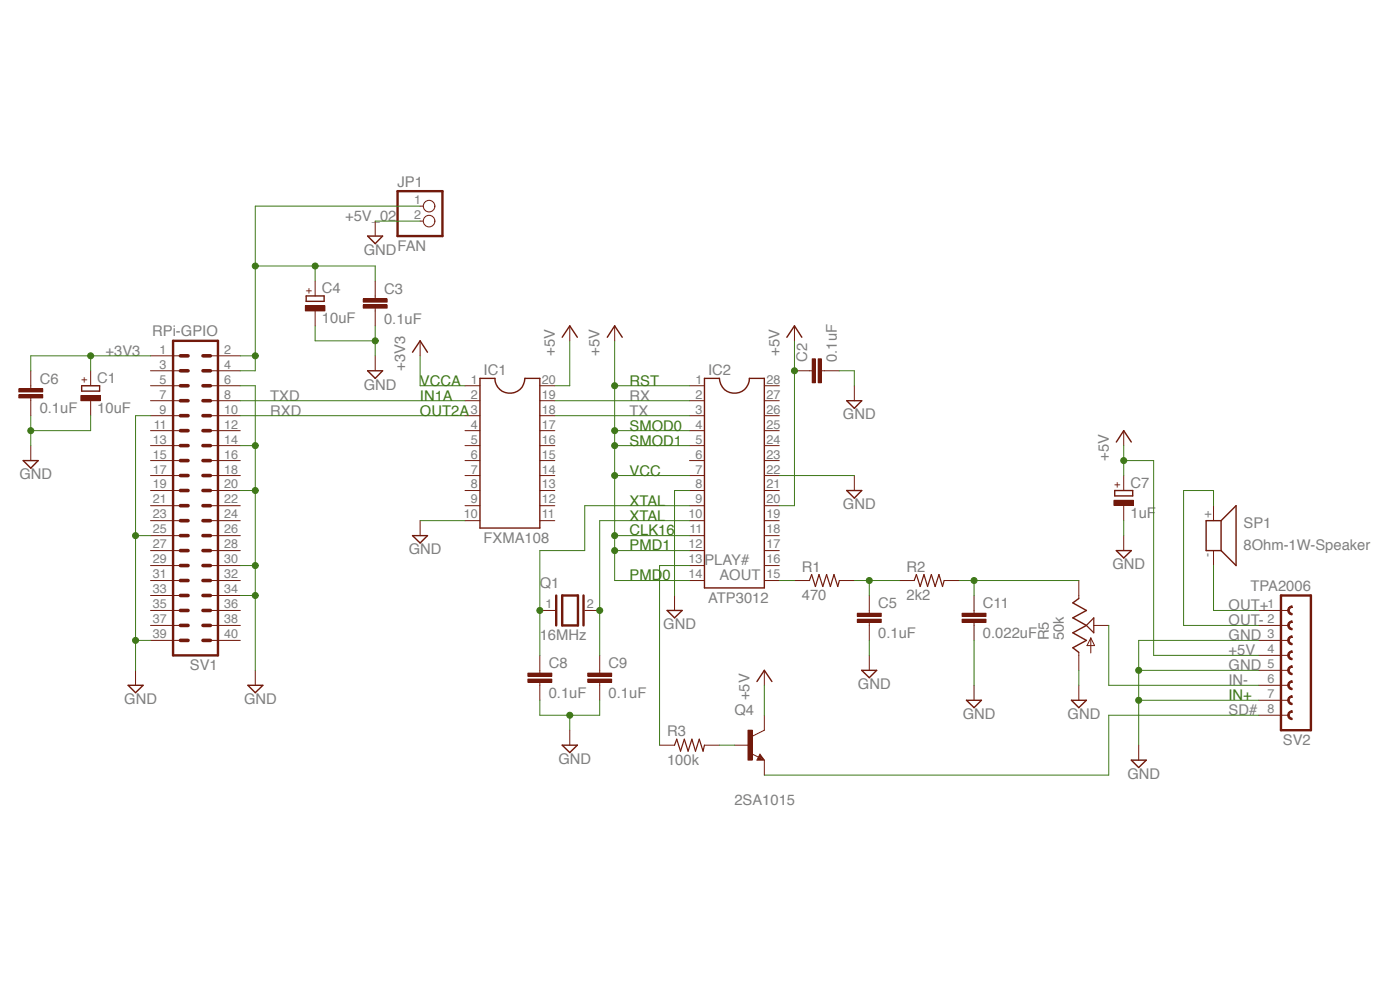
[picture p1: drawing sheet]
<svg xmlns="http://www.w3.org/2000/svg" width="297mm" height="210mm" viewBox="0 0 297 210" stroke-linecap="round" stroke-linejoin="round" font-family="sans-serif">
<path d="M84.3 40.6h9.6v9.5h-9.6zM36.7 72.3h9.5v66.7h-9.5z" fill="none" stroke="#72190b" stroke-width=".51"/>
<g fill="none" stroke="#72190b" stroke-width=".76">
<path d="M38.3 78.7h1.6M38.3 75.5h1.6M43.1 78.7h1.5M43.1 75.5h1.5M38.3 81.8h1.6M38.3 88.2h1.6M38.3 85h1.6M38.3 97.7h1.6M38.3 94.5h1.6M38.3 91.4h1.6M43.1 81.8h1.5M43.1 88.2h1.5"/>
<path d="M43.1 85h1.5M43.1 97.7h1.5M43.1 94.5h1.5M43.1 91.4h1.5M38.3 104.1h1.6M38.3 100.9h1.6M38.3 113.6h1.6M38.3 110.4h1.6M38.3 107.3h1.6M38.3 120h1.6M38.3 116.8h1.6M43.1 104.1h1.5"/>
<path d="M43.1 100.9h1.5M43.1 113.6h1.5M43.1 110.4h1.5M43.1 107.3h1.5M43.1 120h1.5M43.1 116.8h1.5M38.3 126.3h1.6M38.3 123.1h1.6M38.3 129.5h1.6M38.3 132.7h1.6M38.3 135.8h1.6M43.1 126.3h1.5"/>
<path d="M43.1 123.1h1.5M43.1 129.5h1.5M43.1 132.7h1.5M43.1 135.8h1.5"/>
</g>
<g fill="none" stroke="#72190b" stroke-width=".21">
<path d="M79.6 46.9v3.2M89.1 43.7h.7M89.1 46.9h.7M31.9 75.5h6.4M31.9 78.7h6.4M44.6 75.5h6.4M44.6 78.7h6.4M79.6 62.8v.6M79.6 65.3v.7M79.6 75.5v3.2M6.5 94.5v3.2M31.9 81.8h6.4"/>
<path d="M31.9 85h6.4M31.9 88.2h6.4M31.9 91.4h6.4M31.9 94.5h6.4M31.9 97.7h6.4M44.6 81.8h6.4M44.6 85h6.4M44.6 88.2h6.4M44.6 91.4h6.4M44.6 94.5h6.4M44.6 97.7h6.4M31.9 100.9h6.4"/>
<path d="M31.9 104.1h6.4M31.9 107.3h6.4M31.9 110.4h6.4M31.9 113.6h6.4M31.9 116.8h6.4M31.9 120h6.4M44.6 100.9h6.4M44.6 104.1h6.4M44.6 107.3h6.4M44.6 110.4h6.4M44.6 113.6h6.4M44.6 116.8h6.4"/>
<path d="M44.6 120h6.4M181.2 100.9v3.2M31.9 123.1h6.4M31.9 126.3h6.4M31.9 129.5h6.4M31.9 132.7h6.4M31.9 135.8h6.4M44.6 123.1h6.4M44.6 126.3h6.4M44.6 129.5h6.4M44.6 132.7h6.4M44.6 135.8h6.4"/>
<path d="M28.8 142.2v3.2M54.2 142.2v3.2"/>
<circle cx="91" cy="46.9" r="1.23"/>
<circle cx="91" cy="43.7" r="1.23"/>
</g>
<path d="M78 50.1h3.2l-1.6 1.6zM78 78.7h3.2l-1.6 1.6zM4.9 97.7h3.2l-1.6 1.6zM179.6 104.1h3.2l-1.6 1.6zM27.2 145.4h3.2l-1.6 1.5zM52.6 145.4h3.2l-1.6 1.5z" fill="none" stroke="#72190b" stroke-width=".3"/>
<path d="M77 64.7h5.1v.6h-5.1z" fill="#72190b"/>
<path d="M77.1 64.7h5v.7h-5z" fill="none" stroke="#72190b" stroke-width=".21"/>
<path d="M77 63.4h5.1v.7h-5.1z" fill="#72190b"/>
<path d="M79.6 59.6v3.2M77.1 63.4h5v.7h-5zM79.6 66v3.1M114.5 142.2v.6M114.5 144.7v.7" fill="none" stroke="#72190b" stroke-width=".21"/>
<path d="M112 144h5.1v.7h-5.1z" fill="#72190b"/>
<path d="M112 144.1h5.1v.6h-5.1z" fill="none" stroke="#72190b" stroke-width=".21"/>
<path d="M112 142.8h5.1v.7h-5.1z" fill="#72190b"/>
<path d="M114.5 139v3.2M143.1 126.3v3.2M168.5 123.1h3.2M178.1 123.1h3.1M190.8 123.1h3.1M200.3 123.1h3.2M112 142.8h5.1v.7h-5.1zM114.5 145.4v3.1M127.2 142.2v.6M127.2 144.7v.7" fill="none" stroke="#72190b" stroke-width=".21"/>
<path d="M171.7 123.1l.5-1.2 .8 2.5 .7-2.5 .9 2.5 .8-2.5 .8 2.5 .7-2.5 .8 2.5 .4-1.3M193.9 123.1l.5-1.2 .8 2.5 .8-2.5 .8 2.5 .8-2.5 .8 2.5 .8-2.5 .8 2.5 .3-1.3" fill="none" stroke="#72190b" stroke-width=".25"/>
<path d="M141.5 129.5h3.2l-1.6 1.6z" fill="none" stroke="#72190b" stroke-width=".3"/>
<path d="M124.7 144h5.1v.7h-5.1z" fill="#72190b"/>
<path d="M124.7 144.1h5.1v.6h-5.1z" fill="none" stroke="#72190b" stroke-width=".21"/>
<path d="M124.7 142.8h5.1v.7h-5.1z" fill="#72190b"/>
<path d="M127.2 139v3.2M124.7 142.8h5.1v.7h-5.1zM127.2 145.4v3.1" fill="none" stroke="#72190b" stroke-width=".21"/>
<path d="M236.5 104.1h3.8v1.1h-3.8z" fill="none" stroke="#72190b" stroke-width=".3"/>
<path d="M236.3 106.1h4.2v1.1h-4.2z" fill="#72190b"/>
<path d="M236.3 106.1h4.2v1.1h-4.2zM238.4 100.9v3.2M238.4 107.3v3.1" fill="none" stroke="#72190b" stroke-width=".21"/>
<path d="M17.3 81.8h3.8v1.2h-3.8z" fill="none" stroke="#72190b" stroke-width=".3"/>
<path d="M17.1 83.9h4.2v1.1h-4.2z" fill="#72190b"/>
<path d="M19.2 78.7v3.1M17.2 83.9h4.1v1.1h-4.1zM19.2 85v3.2" fill="none" stroke="#72190b" stroke-width=".21"/>
<path d="M64.9 62.8h3.9v1.1h-3.9z" fill="none" stroke="#72190b" stroke-width=".3"/>
<path d="M64.8 64.8h4.1v1.1h-4.1z" fill="#72190b"/>
<path d="M66.9 59.6v3.2M64.8 64.9h4.1v1.1h-4.1zM66.9 66v3.1M6.5 81.8v.7M6.5 84.4v.6" fill="none" stroke="#72190b" stroke-width=".21"/>
<path d="M4 83.7h5.1v.7h-5.1z" fill="#72190b"/>
<path d="M4 83.7h5.1v.7h-5.1z" fill="none" stroke="#72190b" stroke-width=".21"/>
<path d="M4 82.5h5.1v.6h-5.1z" fill="#72190b"/>
<path d="M6.5 78.7v3.1M4 82.5h5.1v.6h-5.1zM6.5 85v3.2M159.4 159.8l1.5 .8M161.2 160l.9 1.2h-1.5zM162.1 154.9l-2.5 1.3" fill="none" stroke="#72190b" stroke-width=".21"/>
<path d="M161.2 160.6l.2 .3h-.5l.3-.6 .7 .8h-1" fill="none" stroke="#72190b" stroke-width=".3"/>
<path d="M158.7 154.9h.9v6.3h-.9z" fill="#72190b"/>
<g fill="none" stroke="#72190b" stroke-width=".21">
<path d="M89.1 72.3v3.2M120.9 69.1v3.2M130.4 69.1v3.2M168.5 69.1v3.2M171.7 78.7h.6M174.3 78.7h.6M98.6 81.8h3.2M98.6 85h3.2M98.6 88.2h3.2M98.6 91.4h3.2M98.6 94.5h3.2M98.6 97.7h3.2"/>
<path d="M114.5 81.8h3.2M114.5 85h3.2M114.5 88.2h3.2M114.5 91.4h3.2M114.5 94.5h3.2M114.5 97.7h3.2M146.3 81.8h3.1M146.3 85h3.1M146.3 88.2h3.1M146.3 91.4h3.1M146.3 94.5h3.1M146.3 97.7h3.1"/>
<path d="M162.1 81.8h3.2M162.1 85h3.2M162.1 88.2h3.2M162.1 91.4h3.2M162.1 94.5h3.2M162.1 97.7h3.2M89.1 110.4v3.2M98.6 100.9h3.2M98.6 104.1h3.2M98.6 107.3h3.2M98.6 110.4h3.2M114.5 100.9h3.2"/>
<path d="M114.5 104.1h3.2M114.5 107.3h3.2M114.5 110.4h3.2M146.3 100.9h3.1M146.3 104.1h3.1M146.3 107.3h3.1M146.3 110.4h3.1M146.3 113.6h3.1M146.3 116.8h3.1M146.3 120h3.1M162.1 100.9h3.2M162.1 104.1h3.2"/>
<path d="M162.1 107.3h3.2M162.1 110.4h3.2M162.1 113.6h3.2M162.1 116.8h3.2M162.1 120h3.2M114.5 129.5h3.2M124 129.5h3.2M146.3 123.1h3.1M162.1 123.1h3.2M120.9 154.9v3.2M155.8 158.1h3.2M158.7 154.9h.9v6.3h-.9z"/>
<path d="M162.1 151.7v3.2M162.1 161.2v3.2"/>
</g>
<path d="M118 126.3v6.4M119.3 126.3h3.3v6.4h-3.3zM123.8 126.3v6.4" fill="none" stroke="#72190b" stroke-width=".51"/>
<path d="M87.5 74.7l1.6-2.4 1.6 2.4M119.3 71.5l1.6-2.4 1.6 2.4M128.8 71.5l1.6-2.4 1.6 2.4M166.9 71.5l1.6-2.4 1.6 2.4M101.8 80.3h3.2a3.2 3.2 0 0 0 3.2 3.1 3.2 3.2 0 0 0 3.1-3.1h3.2v31.7h-12.7zM149.4 80.3h3.2a3.2 3.2 0 0 0 3.2 3.1 3.2 3.2 0 0 0 3.2-3.1h3.1v44.4h-12.7zM87.5 113.6h3.2l-1.6 1.6zM119.3 158.1h3.2l-1.6 1.5z" fill="none" stroke="#72190b" stroke-width=".3"/>
<path d="M173.6 76.1h.6v5.1h-.6z" fill="#72190b"/>
<path d="M173.6 76.1h.7v5.1h-.7z" fill="none" stroke="#72190b" stroke-width=".21"/>
<path d="M172.3 76.1h.7v5.1h-.7z" fill="#72190b"/>
<path d="M168.5 78.7h3.2M172.3 76.1h.7v5.1h-.7zM174.9 78.7h3.2M181.2 81.8v3.2M139.9 158.1h3.2M149.4 158.1h3.2M162.1 142.2v3.2" fill="none" stroke="#72190b" stroke-width=".21"/>
<path d="M179.6 85h3.2l-1.6 1.6zM160.6 144.6l1.5-2.4 1.7 2.4" fill="none" stroke="#72190b" stroke-width=".3"/>
<path d="M143.1 158.1l.5-1.3 .8 2.5 .8-2.5 .8 2.5 .8-2.5 .7 2.5 .8-2.5 .9 2.5 .2-1.2" fill="none" stroke="#72190b" stroke-width=".25"/>
<path d="M271.7 126.3h6.4" fill="none" stroke="#72190b" stroke-width=".51"/>
<path d="M273.3 135.3l.6-.4h.2v.3a.64 .64 0 0 0-.6 .6 .64 .64 0 0 0 .6 .7v.3a.95 .95 0 0 1-.8-1.5z" fill-rule="evenodd" fill="#72190b"/>
<path d="M273.3 135.3l.6-.4h.2v.3a.64 .64 0 0 0-.6 .6 .64 .64 0 0 0 .6 .7v.3a.95 .95 0 0 1-.8-1.5z" fill="none" stroke="#72190b" stroke-width=".21"/>
<path d="M273.3 132.1l.6-.4h.2v.3a.64 .64 0 0 0-.6 .7 .64 .64 0 0 0 .6 .6v.3a.95 .95 0 0 1-.8-1.5z" fill-rule="evenodd" fill="#72190b"/>
<path d="M273.3 132.1l.6-.4h.2v.3a.64 .64 0 0 0-.6 .7 .64 .64 0 0 0 .6 .6v.3a.95 .95 0 0 1-.8-1.5z" fill="none" stroke="#72190b" stroke-width=".21"/>
<path d="M273.3 128.9l.6-.4h.2v.3a.64 .64 0 0 0-.6 .7 .64 .64 0 0 0 .6 .6v.3a.95 .95 0 0 1-.8-1.5z" fill-rule="evenodd" fill="#72190b"/>
<path d="M273.3 128.9l.6-.4h.2v.4a.64 .64 0 0 0-.6 .6 .64 .64 0 0 0 .6 .6v.3a.95 .95 0 0 1-.8-1.5z" fill="none" stroke="#72190b" stroke-width=".21"/>
<path d="M273.3 141.6l.6-.4h.2v.3a.64 .64 0 0 0-.6 .7 .64 .64 0 0 0 .6 .6v.3a.95 .95 0 0 1-.8-1.5z" fill-rule="evenodd" fill="#72190b"/>
<path d="M273.3 141.6l.6-.4h.2v.4a.64 .64 0 0 0-.6 .6 .64 .64 0 0 0 .6 .6v.3a.95 .95 0 0 1-.8-1.5z" fill="none" stroke="#72190b" stroke-width=".21"/>
<path d="M273.3 138.5l.6-.5h.2v.4a.64 .64 0 0 0-.6 .6 .64 .64 0 0 0 .6 .6v.3a.95 .95 0 0 1-.8-1.4z" fill-rule="evenodd" fill="#72190b"/>
<path d="M273.3 138.5l.6-.5h.2v.4a.64 .64 0 0 0-.6 .6 .64 .64 0 0 0 .6 .7v.3a.95 .95 0 0 1-.8-1.5z" fill="none" stroke="#72190b" stroke-width=".21"/>
<path d="M273.3 151.2l.6-.5h.2v.4a.64 .64 0 0 0-.6 .6 .64 .64 0 0 0 .6 .6v.3a.93 .93 0 0 1-.9-.4 .93 .93 0 0 1 .1-1z" fill-rule="evenodd" fill="#72190b"/>
<path d="M273.3 151.2l.6-.5h.2v.4a.64 .64 0 0 0-.6 .6 .64 .64 0 0 0 .6 .7v.3a.93 .93 0 0 1-.9-.5 .93 .93 0 0 1 .1-1z" fill="none" stroke="#72190b" stroke-width=".21"/>
<path d="M273.3 148l.6-.4h.2v.3a.64 .64 0 0 0-.6 .6 .64 .64 0 0 0 .6 .7v.3a.95 .95 0 0 1-.8-1.5z" fill-rule="evenodd" fill="#72190b"/>
<path d="M273.3 148l.6-.4h.2v.3a.64 .64 0 0 0-.6 .6 .64 .64 0 0 0 .6 .7v.3a.95 .95 0 0 1-.8-1.5z" fill="none" stroke="#72190b" stroke-width=".21"/>
<path d="M273.3 144.8l.6-.4h.2v.3a.64 .64 0 0 0-.6 .7 .64 .64 0 0 0 .6 .6v.3a.95 .95 0 0 1-.8-1.5z" fill-rule="evenodd" fill="#72190b"/>
<path d="M184.4 129.5v.6M184.4 132v.7M267 129.5h6.4M267 132.7h6.4M267 135.8h6.4M267 139h6.4M267 142.2h6.4M267 145.4h6.4M267 148.5h6.4M267 151.7h6.4M273.3 144.8l.6-.4h.2v.3a.64 .64 0 0 0-.6 .7 .64 .64 0 0 0 .6 .6v.3a.95 .95 0 0 1-.8-1.5z" fill="none" stroke="#72190b" stroke-width=".21"/>
<path d="M271.7 126.3v28.6h6.4v-28.6" fill="none" stroke="#72190b" stroke-width=".51"/>
<path d="M181.9 131.3h5v.7h-5z" fill="#72190b"/>
<path d="M181.9 131.4h5.1v.6h-5.1z" fill="none" stroke="#72190b" stroke-width=".21"/>
<path d="M181.9 130.1h5v.7h-5z" fill="#72190b"/>
<path d="M181.9 130.1h5.1v.7h-5.1zM184.4 126.3v3.2M184.4 132.7v3.1M184.4 139v3.2M206.6 129.5v.6M206.6 132v.7" fill="none" stroke="#72190b" stroke-width=".21"/>
<path d="M182.8 142.2h3.2l-1.6 1.6z" fill="none" stroke="#72190b" stroke-width=".3"/>
<path d="M204.1 131.3h5.1v.7h-5.1z" fill="#72190b"/>
<path d="M204.1 131.4h5.1v.6h-5.1z" fill="none" stroke="#72190b" stroke-width=".21"/>
<path d="M204.1 130.1h5.1v.7h-5.1z" fill="#72190b"/>
<g fill="none" stroke="#72190b" stroke-width=".21">
<path d="M238.4 91.4v3.1M238.4 113.6v3.2M257.4 107.3v3.1M257.4 116.8v3.2M204.1 130.1h5.1v.7h-5.1zM206.6 126.3v3.2M206.6 132.7v3.1M228.9 123.1v3.9M228.9 138.4v3.8M231.4 135.3v3.2M231.4 135.3l.8 1.6h-1.6zM232 132.7h3.2"/>
<path d="M206.6 145.4v3.1M228.9 145.4v3.1M241.6 158.1v3.1"/>
</g>
<path d="M236.8 93.8l1.6-2.4 1.6 2.4M236.8 116.8h3.2l-1.6 1.6zM259 110.4h-3.1v6.4h3.1M259 110.4v6.4M259 110.4l3.2-3.1v12.7l-3.2-3.2M228.9 127l-1.3 .9 2.9 1.6-2.9 1.6 2.9 1.6-2.9 1.5 2.9 1.6-2.9 1.6 1.3 1M205 148.5h3.2l-1.6 1.6zM227.3 148.5h3.2l-1.6 1.6zM240 161.2h3.2l-1.6 1.6z" fill="none" stroke="#72190b" stroke-width=".3"/>
<path d="M232 131.1v3.1l-1.5-1.5z" fill="none" stroke="#72190b" stroke-width=".25"/>
<path d="M89.1 43.7h-34.9v35h-3.2M51 75.5h3.2" fill="none" stroke="#3e7818" stroke-width=".21"/>
<circle cx="54.1" cy="75.5" r=".64" fill="#3e7818"/>
<g fill="none" stroke="#3e7818" stroke-width=".21">
<path d="M54.2 56.4h25.4v3.2M66.9 56.4v3.2"/>
<circle cx="54.2" cy="75.5" r=".64"/>
</g>
<circle cx="54.1" cy="56.4" r=".64" fill="#3e7818"/>
<circle cx="54.2" cy="56.4" r=".64" fill="none" stroke="#3e7818" stroke-width=".21"/>
<circle cx="66.8" cy="56.4" r=".64" fill="#3e7818"/>
<g fill="none" stroke="#3e7818" stroke-width=".21">
<path d="M79.6 46.9h9.5M51 81.8h3.2v60.4M51 94.5h3.2"/>
<circle cx="66.9" cy="56.4" r=".64"/>
</g>
<circle cx="54.1" cy="94.5" r=".64" fill="#3e7818"/>
<g fill="none" stroke="#3e7818" stroke-width=".21">
<path d="M51 104.1h3.2"/>
<circle cx="54.2" cy="94.5" r=".64"/>
</g>
<circle cx="54.1" cy="104" r=".64" fill="#3e7818"/>
<g fill="none" stroke="#3e7818" stroke-width=".21">
<path d="M51 120h3.2"/>
<circle cx="54.2" cy="104.1" r=".64"/>
</g>
<circle cx="54.1" cy="120" r=".64" fill="#3e7818"/>
<g fill="none" stroke="#3e7818" stroke-width=".21">
<path d="M51 126.3h3.2"/>
<circle cx="54.2" cy="120" r=".64"/>
</g>
<circle cx="54.1" cy="126.3" r=".64" fill="#3e7818"/>
<g fill="none" stroke="#3e7818" stroke-width=".21">
<path d="M6.5 88.2v6.3M19.2 88.2v3.2h-12.7"/>
<circle cx="54.2" cy="126.3" r=".64"/>
</g>
<circle cx="6.5" cy="91.3" r=".64" fill="#3e7818"/>
<g fill="none" stroke="#3e7818" stroke-width=".21">
<path d="M66.9 69.1v3.2h12.7M79.6 69.1v6.4"/>
<circle cx="6.5" cy="91.4" r=".64"/>
</g>
<circle cx="79.6" cy="72.3" r=".64" fill="#3e7818"/>
<g fill="none" stroke="#3e7818" stroke-width=".21">
<path d="M31.9 88.2h-3.1v54M28.8 113.6h3.1"/>
<circle cx="79.6" cy="72.3" r=".64"/>
</g>
<circle cx="28.7" cy="113.6" r=".64" fill="#3e7818"/>
<g fill="none" stroke="#3e7818" stroke-width=".21">
<path d="M28.8 135.8h3.1"/>
<circle cx="28.8" cy="113.6" r=".64"/>
</g>
<circle cx="28.7" cy="135.8" r=".64" fill="#3e7818"/>
<g fill="none" stroke="#3e7818" stroke-width=".21">
<path d="M89.1 110.4h9.5M146.3 104.1h-3.2v22.2M114.5 148.5v3.2h12.7v-3.2"/>
<circle cx="28.8" cy="135.8" r=".64"/>
</g>
<circle cx="120.9" cy="151.7" r=".64" fill="#3e7818"/>
<g fill="none" stroke="#3e7818" stroke-width=".21">
<path d="M178.1 78.7h3.1v3.1M165.3 100.9h15.9M238.4 110.4v3.2M184.4 135.8v3.2M206.6 135.8v9.6M267 135.8h-25.4v22.3M120.9 151.7v3.2M228.9 142.2v3.2M241.6 142.2h25.4"/>
<circle cx="120.9" cy="151.7" r=".64"/>
</g>
<circle cx="241.6" cy="142.2" r=".64" fill="#3e7818"/>
<g fill="none" stroke="#3e7818" stroke-width=".21">
<path d="M241.6 148.5h25.4"/>
<circle cx="241.6" cy="142.2" r=".64"/>
</g>
<circle cx="241.6" cy="148.5" r=".64" fill="#3e7818"/>
<g fill="none" stroke="#3e7818" stroke-width=".21">
<path d="M19.2 75.5v3.2M31.9 75.5h-25.4v3.2"/>
<circle cx="241.6" cy="148.5" r=".64"/>
</g>
<circle cx="19.2" cy="75.5" r=".64" fill="#3e7818"/>
<g fill="none" stroke="#3e7818" stroke-width=".21">
<path d="M89.1 75.5v6.3h9.5M120.9 72.3v9.5h-3.2M130.4 72.3v50.8h15.9M51 85h47.6M51 88.2h47.6M130.4 81.8h15.9M130.4 94.5h15.9M130.4 91.4h15.9M130.4 116.8h15.9M130.4 113.6h15.9M130.4 100.9h15.9"/>
<circle cx="19.2" cy="75.5" r=".64"/>
</g>
<circle cx="130.4" cy="116.8" r=".64" fill="#3e7818"/>
<circle cx="130.4" cy="116.8" r=".64" fill="none" stroke="#3e7818" stroke-width=".21"/>
<circle cx="130.4" cy="113.6" r=".64" fill="#3e7818"/>
<circle cx="130.4" cy="113.6" r=".64" fill="none" stroke="#3e7818" stroke-width=".21"/>
<circle cx="130.4" cy="100.9" r=".64" fill="#3e7818"/>
<circle cx="130.4" cy="100.9" r=".64" fill="none" stroke="#3e7818" stroke-width=".21"/>
<circle cx="130.4" cy="94.5" r=".64" fill="#3e7818"/>
<circle cx="130.4" cy="94.5" r=".64" fill="none" stroke="#3e7818" stroke-width=".21"/>
<circle cx="130.4" cy="91.3" r=".64" fill="#3e7818"/>
<circle cx="130.4" cy="91.4" r=".64" fill="none" stroke="#3e7818" stroke-width=".21"/>
<circle cx="130.4" cy="81.8" r=".64" fill="#3e7818"/>
<g fill="none" stroke="#3e7818" stroke-width=".21">
<path d="M168.5 72.3v35h-3.2"/>
<circle cx="130.4" cy="81.8" r=".64"/>
</g>
<circle cx="168.5" cy="78.6" r=".64" fill="#3e7818"/>
<g fill="none" stroke="#3e7818" stroke-width=".21">
<path d="M238.4 94.5v6.4M238.4 97.7h6.3v41.3h22.3M162.1 145.4v6.3"/>
<circle cx="168.5" cy="78.7" r=".64"/>
</g>
<circle cx="238.4" cy="97.7" r=".64" fill="#3e7818"/>
<g fill="none" stroke="#3e7818" stroke-width=".21">
<path d="M117.7 85h28.6M117.7 88.2h28.6M146.3 110.4h-19.1v28.6"/>
<circle cx="238.4" cy="97.7" r=".64"/>
</g>
<circle cx="127.2" cy="129.5" r=".64" fill="#3e7818"/>
<g fill="none" stroke="#3e7818" stroke-width=".21">
<path d="M146.3 107.3h-22.3v9.5h-9.5v22.2"/>
<circle cx="127.2" cy="129.5" r=".64"/>
</g>
<circle cx="114.5" cy="129.5" r=".64" fill="#3e7818"/>
<g fill="none" stroke="#3e7818" stroke-width=".21">
<path d="M146.3 120h-6.4v38.1M165.3 123.1h3.2M181.2 123.1h9.6M184.4 123.1v3.2M152.6 158.1h3.2"/>
<circle cx="114.5" cy="129.5" r=".64"/>
</g>
<circle cx="184.4" cy="123.1" r=".64" fill="#3e7818"/>
<g fill="none" stroke="#3e7818" stroke-width=".21">
<path d="M203.5 123.1h25.4M206.6 123.1v3.2M267 151.7h-31.8v12.7h-73.1"/>
<circle cx="184.4" cy="123.1" r=".64"/>
</g>
<circle cx="206.6" cy="123.1" r=".64" fill="#3e7818"/>
<g fill="none" stroke="#3e7818" stroke-width=".21">
<path d="M257.4 107.3v-3.2h-6.3v28.6h15.9M257.4 120v9.5h9.6M235.2 132.7v12.7h31.8"/>
<circle cx="206.6" cy="123.1" r=".64"/>
</g>
<g font-size="3.1" fill="#808080">
<text x="84.3" y="39.8">JP1</text>
<text x="73.2" y="46.9">+5V_02</text>
<text x="84.3" y="53.2">FAN</text>
<text x="77.2" y="54">GND</text>
<text x="68.3" y="62.2">C4</text>
<text x="81.5" y="62.3">C3</text>
<text x="32.3" y="71.4">RPi-GPIO</text>
<text x="68.3" y="68.5">10uF</text>
<text x="81.5" y="68.7">0.1uF</text>
<text x="22.4" y="75.5">+3V3</text>
<text x="117.7" y="75.5" transform="rotate(-90 117.7 75.5)">+5V</text>
<text x="127.2" y="75.5" transform="rotate(-90 127.2 75.5)">+5V</text>
<text x="165.3" y="75.5" transform="rotate(-90 165.3 75.5)">+5V</text>
<text x="171.2" y="76.8" transform="rotate(-90 171.2 76.8)">C2</text>
<text x="177.6" y="76.8" transform="rotate(-90 177.6 76.8)">0.1uF</text>
<text x="8.4" y="81.4">C6</text>
<text x="20.6" y="81.2">C1</text>
<text x="77.2" y="82.6">GND</text>
<text x="85.9" y="78.7" transform="rotate(-90 85.9 78.7)">+3V3</text>
<text x="102.6" y="79.4">IC1</text>
<text x="150.2" y="79.4">IC2</text>
<text x="8.4" y="87.7">0.1uF</text>
<text x="20.6" y="87.6">10uF</text>
<text x="57.3" y="85">TXD</text>
<text x="57.3" y="88.2">RXD</text>
<text x="133.6" y="85">RX</text>
<text x="133.6" y="88.2">TX</text>
<text x="178.8" y="89">GND</text>
<text x="4.1" y="101.7">GND</text>
<text x="235.2" y="97.7" transform="rotate(-90 235.2 97.7)">+5V</text>
<text x="239.8" y="103.5">C7</text>
<text x="178.8" y="108">GND</text>
<text x="239.8" y="109.8">1uF</text>
<text x="263.8" y="112">SP1</text>
<text x="86.7" y="117.6">GND</text>
<text x="102.6" y="115.2">FXMA108</text>
<text x="149.4" y="119.9">PLAY#</text>
<text x="263.8" y="116.8">8Ohm-1W-Speaker</text>
<text x="114.5" y="124.7">Q1</text>
<text x="152.6" y="123.1">AOUT</text>
<text x="170.1" y="121.2">R1</text>
<text x="192.3" y="121.2">R2</text>
<text x="236" y="120.7">GND</text>
<text x="265.3" y="125.4">TPA2006</text>
<text x="150.2" y="127.9">ATP3012</text>
<text x="170.1" y="127.2">470</text>
<text x="186.3" y="129">C5</text>
<text x="192.3" y="127.2">2k2</text>
<text x="208.5" y="129">C11</text>
<text x="260.6" y="129.5">OUT+</text>
<text x="114.5" y="135.8">16MHz</text>
<text x="140.7" y="133.4">GND</text>
<text x="186.3" y="135.3">0.1uF</text>
<text x="208.5" y="135.3">0.022uF</text>
<text x="222.5" y="135.8" transform="rotate(-90 222.5 135.8)">R5</text>
<text x="225.7" y="135.8" transform="rotate(-90 225.7 135.8)">50k</text>
<text x="260.6" y="135.8">GND</text>
<text x="260.6" y="132.6">OUT-</text>
<text x="40.3" y="142.2">SV1</text>
<text x="116.4" y="141.7">C8</text>
<text x="129.1" y="141.7">C9</text>
<text x="260.6" y="142.2">GND</text>
<text x="260.6" y="139">+5V</text>
<text x="26.4" y="149.3">GND</text>
<text x="51.8" y="149.3">GND</text>
<text x="116.4" y="148">0.1uF</text>
<text x="129.1" y="148">0.1uF</text>
<text x="159" y="148.5" transform="rotate(-90 159 148.5)">+5V</text>
<text x="182" y="146.1">GND</text>
<text x="260.6" y="145.3">IN-</text>
<text x="155.8" y="151.7">Q4</text>
<text x="204.2" y="152.5">GND</text>
<text x="226.5" y="152.5">GND</text>
<text x="260.6" y="151.7">SD#</text>
<text x="141.5" y="156.2">R3</text>
<text x="272.2" y="158.1">SV2</text>
<text x="118.5" y="162">GND</text>
<text x="141.5" y="162.2">100k</text>
<text x="239.2" y="165.2">GND</text>
<text x="155.8" y="170.8">2SA1015</text>
</g>
<g font-size="3.1" fill="#3e7818">
<text x="89.1" y="81.8">VCCA</text>
<text x="133.6" y="81.8">RST</text>
<text x="89.1" y="85">IN1A</text>
<text x="89.1" y="88.2">OUT2A</text>
<text x="133.6" y="91.4">SMOD0</text>
<text x="133.6" y="94.5">SMOD1</text>
<text x="133.6" y="100.9">VCC</text>
<text x="133.6" y="107.2">XTAL</text>
<text x="133.6" y="110.4">XTAL</text>
<text x="133.6" y="113.6">CLK16</text>
<text x="133.6" y="116.8">PMD1</text>
<text x="133.6" y="123.1">PMD0</text>
<text x="260.6" y="148.5">IN+</text>
</g>
<g font-size="2.7" fill="#808080">
<text x="87.9" y="43.3">1</text>
<text x="87.9" y="46.5">2</text>
<text x="33.9" y="75">1</text>
<text x="47.6" y="75">2</text>
<text x="33.9" y="78.2">3</text>
<text x="33.9" y="81.4">5</text>
<text x="47.6" y="78.2">4</text>
<text x="47.6" y="81.4">6</text>
<text x="99.9" y="81.4">1</text>
<text x="115" y="81.4">20</text>
<text x="147.5" y="81.4">1</text>
<text x="162.6" y="81.4">28</text>
<text x="33.9" y="87.7">9</text>
<text x="33.9" y="84.6">7</text>
<text x="47.6" y="84.6">8</text>
<text x="47.6" y="87.7">10</text>
<text x="99.9" y="84.6">2</text>
<text x="99.9" y="87.7">3</text>
<text x="115" y="87.7">18</text>
<text x="115" y="84.6">19</text>
<text x="147.5" y="84.6">2</text>
<text x="147.5" y="87.7">3</text>
<text x="162.6" y="87.7">26</text>
<text x="162.6" y="84.6">27</text>
<text x="32.4" y="94.1">13</text>
<text x="32.6" y="90.9">11</text>
<text x="47.6" y="90.9">12</text>
<text x="47.6" y="94.1">14</text>
<text x="99.9" y="90.9">4</text>
<text x="99.9" y="94.1">5</text>
<text x="115" y="94.1">16</text>
<text x="115" y="90.9">17</text>
<text x="147.5" y="90.9">4</text>
<text x="147.5" y="94.1">5</text>
<text x="162.6" y="94.1">24</text>
<text x="162.6" y="90.9">25</text>
<text x="32.4" y="97.3">15</text>
<text x="32.4" y="100.4">17</text>
<text x="47.6" y="97.3">16</text>
<text x="47.6" y="100.4">18</text>
<text x="99.9" y="97.3">6</text>
<text x="99.9" y="100.4">7</text>
<text x="115" y="100.4">14</text>
<text x="115" y="97.3">15</text>
<text x="147.5" y="97.3">6</text>
<text x="147.5" y="100.4">7</text>
<text x="162.6" y="100.4">22</text>
<text x="162.6" y="97.3">23</text>
<text x="32.4" y="103.6">19</text>
<text x="32.4" y="106.8">21</text>
<text x="47.6" y="103.6">20</text>
<text x="47.6" y="106.8">22</text>
<text x="99.9" y="103.6">8</text>
<text x="99.9" y="106.8">9</text>
<text x="115" y="106.8">12</text>
<text x="115" y="103.6">13</text>
<text x="147.5" y="103.6">8</text>
<text x="147.5" y="106.8">9</text>
<text x="162.6" y="106.8">20</text>
<text x="162.6" y="103.6">21</text>
<text x="32.4" y="110">23</text>
<text x="32.4" y="113.1">25</text>
<text x="47.6" y="110">24</text>
<text x="47.6" y="113.1">26</text>
<text x="98.4" y="110">10</text>
<text x="115" y="110">11</text>
<text x="146" y="110">10</text>
<text x="146.3" y="113.1">11</text>
<text x="162.6" y="113.1">18</text>
<text x="162.6" y="110">19</text>
<text x="257" y="110" transform="rotate(-90 257 110)">+</text>
<text x="32.4" y="119.5">29</text>
<text x="32.4" y="116.3">27</text>
<text x="47.6" y="116.3">28</text>
<text x="47.6" y="119.5">30</text>
<text x="146" y="116.3">12</text>
<text x="146" y="119.5">13</text>
<text x="162.6" y="119.5">16</text>
<text x="162.6" y="116.3">17</text>
<text x="257" y="118.1" transform="rotate(-90 257 118.1)">-</text>
<text x="32.4" y="125.8">33</text>
<text x="32.4" y="122.7">31</text>
<text x="47.6" y="122.7">32</text>
<text x="47.6" y="125.8">34</text>
<text x="146" y="122.7">14</text>
<text x="162.6" y="122.7">15</text>
<text x="32.4" y="129">35</text>
<text x="47.6" y="129">36</text>
<text x="115.8" y="129">1</text>
<text x="124.5" y="129">2</text>
<text x="268.9" y="129">1</text>
<text x="32.4" y="132.2">37</text>
<text x="32.4" y="135.4">39</text>
<text x="47.6" y="132.2">38</text>
<text x="47.6" y="135.4">40</text>
<text x="268.9" y="132.2">2</text>
<text x="268.9" y="135.4">3</text>
<text x="268.9" y="138.6">4</text>
<text x="268.9" y="141.7">5</text>
<text x="268.9" y="144.9">6</text>
<text x="268.9" y="148.1">7</text>
<text x="268.9" y="151.3">8</text>
</g>
<g font-size="2.2" fill="#72190b">
<text x="66.1" y="62.3" transform="rotate(-90 66.1 62.3)">+</text>
<text x="18.5" y="81.3" transform="rotate(-90 18.5 81.3)">+</text>
<text x="237.7" y="103.6" transform="rotate(-90 237.7 103.6)">+</text>
</g>
</svg>
